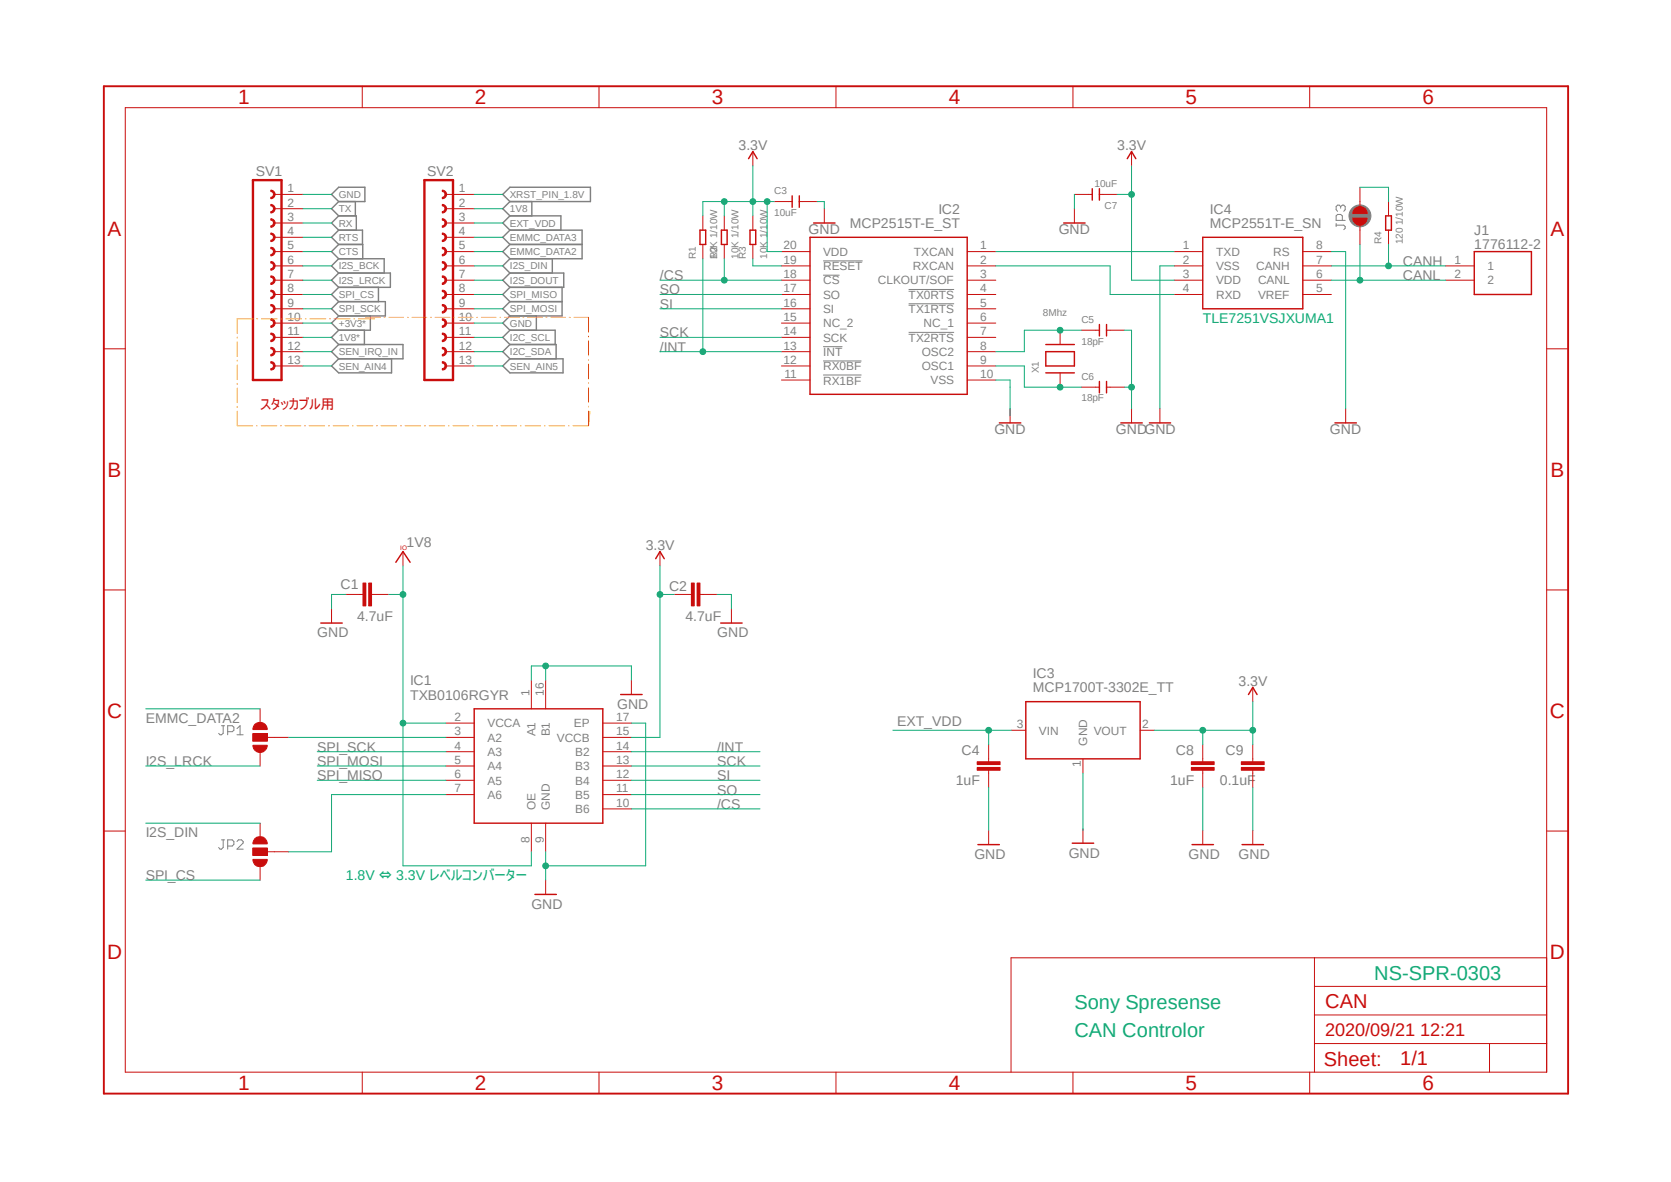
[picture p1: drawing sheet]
<svg xmlns="http://www.w3.org/2000/svg" width="297mm" height="210mm" viewBox="0 0 297 210" stroke-linecap="round" stroke-linejoin="round" font-family="sans-serif">
<path d="M17.9 15l261.2 179.9M279.1 15l-261.2 179.9" fill="none" stroke="#fff" stroke-width=".18"/>
<g fill="none" stroke="#808080" stroke-width=".18">
<path d="M146.3 46.4h7M146.3 48.9h2.9M161.5 51.4h8.1M161.5 54h8.1M161.5 59.1h8.1M146.3 61.6h3.4M146.3 64.1h6.8M146.3 66.6h6.8M39.4 128.9h.5M39.7 128.9v1.4l-.3 .3h-.3l-.2-.3M40.5 130h.8l.3-.2v-.6l-.3-.3h-.8v1.7M42.1 130.6h1.1"/>
<path d="M42.1 129.5l.6-.6v1.7M39.4 149.2h.5M39.7 149.2v1.4l-.3 .3h-.3l-.2-.3M40.5 150.3h.8l.3-.3v-.5l-.3-.3h-.8v1.7M42.1 149.5l.3-.3h.5l.3 .3v.3l-1.1 1.1h1.1"/>
</g>
<circle cx="241.7" cy="38.4" r="1.94" fill="#808080"/>
<g fill="none" stroke="#808080" stroke-width=".18">
<path d="M237.5 39.7v.6M238.3 36.7l.3-.3h.2l.3 .3v.6l-.3 .2M238.3 36.7l-.3-.3h-.3l-.2 .3v.6l.2 .2M238.3 36.7v.3M238.6 39.2v-.8l-.3-.3h-.6l-.2 .3v.8h1.6M237.5 40h1.3l.3 .3v.3l-.3 .2"/>
<circle cx="241.7" cy="38.4" r="1.94"/>
</g>
<g fill="none" stroke="#808080" stroke-width=".25">
<path d="M58.9 34.5l1.3-1.2h4.7v2.5h-4.7zM60.2 38.4h3.1v2.5M60.2 35.8l-1.3 1.3 1.3 1.3M60.2 38.4l-1.3 1.2 1.3 1.3M63.2 35.8v2.6M90.6 33.3h14.3v2.5h-14.3l-1.2-1.3zM90.6 35.8l-1.2 1.3 1.2 1.3M90.6 38.4h9.1v2.5M90.6 38.4l-1.2 1.2 1.2 1.3M94.5 35.8v2.6M60.2 53.6h8.3v2.5h-8.3M60.2 51.1l-1.3 1.2 1.3 1.3"/>
<path d="M60.2 48.5h9.2v2.6h-9.2M60.2 53.6l-1.3 1.3 1.3 1.2M60.2 40.9h4.2v2.5M60.2 43.4h4.3v2.6M60.2 46h8.1v2.5M60.2 40.9l-1.3 1.3 1.3 1.2M60.2 43.4l-1.3 1.3 1.3 1.3M60.2 46l-1.3 1.2 1.3 1.3M60.2 48.5l-1.3 1.3 1.3 1.3M60.2 56.1l-1.3 1.3 1.3 1.3M60.2 58.7l-1.3 1.2 1.3 1.3M64.8 58.7v2.5"/>
<path d="M65.8 56.1v2.6h-5.6M67.3 51.1v2.5M90.6 56.1l-1.2 1.3 1.2 1.3M90.6 58.7h8.1v2.5M90.6 48.5h9.6v2.6h-9.6M90.6 53.6h9.3M90.6 51.1l-1.2 1.2 1.2 1.3M90.6 53.6l-1.2 1.3 1.2 1.2M90.6 40.9l-1.2 1.3 1.2 1.2M90.6 40.9h12.9v5.1h-12.9M90.6 43.4h12.9M90.6 43.4l-1.2 1.3 1.2 1.3"/>
<path d="M90.6 46l-1.2 1.2 1.2 1.3M90.6 48.5l-1.2 1.3 1.2 1.3M90.6 58.7l-1.2 1.2 1.2 1.3M95.3 56.1v2.6M98.2 46v2.5M99.9 51.1v5h-9.3M60.2 61.2h11.4v2.6h-11.4M60.2 63.8l-1.3 1.2 1.3 1.3h9.4v-2.5M60.2 61.2l-1.3 1.3 1.3 1.3M90.6 61.2h8.2v2.6M90.6 61.2l-1.2 1.3 1.2 1.3M90.6 63.8h9.5v2.5h-9.5l-1.2-1.3z"/>
</g>
<g fill="none" stroke="#c90d0c" stroke-width=".18">
<path d="M22.3 19.1h252.6v171.4h-252.6zM64.4 15.3v3.8M106.5 15.3v3.8M148.6 15.3v3.8M190.7 15.3v3.8M232.8 15.3v3.8M18.5 62h3.8M274.9 62h3.8M71.6 98v2.5M18.5 104.8h3.8M58.9 108.2v2.5M130 108.2v2.5"/>
<path d="M274.9 104.8h3.8M18.5 147.7h3.8M97 156.4v2.5M222.7 147.5v2.6M274.9 147.7h3.8M233.6 170.2v20.3M233.6 175.3h41.3M274.9 170.2h-95.2v20.3M64.4 190.5v3.8M106.5 190.5v3.8M148.6 190.5v3.8M190.7 190.5v3.8"/>
<path d="M232.8 190.5v3.8M233.6 185.4h41.3M233.6 180.3h41.3M264.8 185.4v5.1"/>
</g>
<path d="M18.5 15.3h260.2v179h-260.2z" fill="none" stroke="#c90d0c" stroke-width=".34"/>
<path d="M70.4 99.9l1.2-1.9 1.3 1.9M57 110.7h3.8M128.1 110.7h3.8M95.1 158.9h3.8M220.8 150.1h3.8" fill="none" stroke="#c90d0c" stroke-width=".25"/>
<path d="M75.4 32h5.1" fill="none" stroke="#c90d0c" stroke-width=".42"/>
<path d="M78.6 38.9a.76 .76 0 0 1 .8 .7 .76 .76 0 0 1-.8 .8v-.3a.51 .51 0 0 0 .5-.5 .51 .51 0 0 0-.5-.5z" fill-rule="evenodd" fill="#c90d0c"/>
<path d="M78.6 38.9a.76 .76 0 0 1 .8 .7 .76 .76 0 0 1-.8 .8v-.3a.51 .51 0 0 0 .5-.5 .51 .51 0 0 0-.5-.5z" fill="none" stroke="#c90d0c" stroke-width=".18"/>
<path d="M78.6 36.3a.76 .76 0 0 1 .8 .8 .76 .76 0 0 1-.8 .7v-.2a.51 .51 0 0 0 .5-.5 .51 .51 0 0 0-.5-.5z" fill-rule="evenodd" fill="#c90d0c"/>
<path d="M78.6 36.3a.76 .76 0 0 1 .8 .8 .76 .76 0 0 1-.8 .7v-.2a.51 .51 0 0 0 .5-.5 .51 .51 0 0 0-.5-.5z" fill="none" stroke="#c90d0c" stroke-width=".18"/>
<path d="M78.6 33.8a.76 .76 0 0 1 .8 .7 .76 .76 0 0 1-.8 .8v-.2a.51 .51 0 0 0 .5-.6 .51 .51 0 0 0-.5-.5z" fill-rule="evenodd" fill="#c90d0c"/>
<path d="M78.6 33.8a.76 .76 0 0 1 .8 .7 .76 .76 0 0 1-.8 .8v-.2a.51 .51 0 0 0 .5-.6 .51 .51 0 0 0-.5-.5z" fill="none" stroke="#c90d0c" stroke-width=".18"/>
<path d="M78.6 43.9a.76 .76 0 0 1 .8 .8 .76 .76 0 0 1-.8 .8v-.3a.51 .51 0 0 0 .5-.5 .51 .51 0 0 0-.5-.5z" fill-rule="evenodd" fill="#c90d0c"/>
<path d="M78.6 43.9a.76 .76 0 0 1 .8 .8 .76 .76 0 0 1-.8 .8v-.3a.51 .51 0 0 0 .5-.5 .51 .51 0 0 0-.5-.5z" fill="none" stroke="#c90d0c" stroke-width=".18"/>
<path d="M78.6 41.4a.76 .76 0 0 1 .8 .8 .76 .76 0 0 1-.8 .7v-.2a.51 .51 0 0 0 .5-.5 .51 .51 0 0 0-.5-.5z" fill-rule="evenodd" fill="#c90d0c"/>
<path d="M78.6 41.4a.76 .76 0 0 1 .8 .8 .76 .76 0 0 1-.8 .7v-.2a.51 .51 0 0 0 .5-.5 .51 .51 0 0 0-.5-.5z" fill="none" stroke="#c90d0c" stroke-width=".18"/>
<path d="M78.6 51.6a.76 .76 0 0 1 .8 .7 .76 .76 0 0 1-.8 .8v-.3a.51 .51 0 0 0 .5-.5 .51 .51 0 0 0-.5-.5z" fill-rule="evenodd" fill="#c90d0c"/>
<path d="M78.6 51.6a.76 .76 0 0 1 .8 .7 .76 .76 0 0 1-.8 .8v-.3a.51 .51 0 0 0 .5-.5 .51 .51 0 0 0-.5-.5z" fill="none" stroke="#c90d0c" stroke-width=".18"/>
<path d="M78.6 49a.76 .76 0 0 1 .8 .8 .76 .76 0 0 1-.8 .7v-.2a.51 .51 0 0 0 .5-.5 .51 .51 0 0 0-.5-.5z" fill-rule="evenodd" fill="#c90d0c"/>
<path d="M78.6 49a.76 .76 0 0 1 .8 .8 .76 .76 0 0 1-.8 .7v-.2a.51 .51 0 0 0 .5-.5 .51 .51 0 0 0-.5-.5z" fill="none" stroke="#c90d0c" stroke-width=".18"/>
<path d="M78.6 46.5a.76 .76 0 0 1 .8 .7 .76 .76 0 0 1-.8 .8v-.2a.51 .51 0 0 0 .5-.6 .51 .51 0 0 0-.5-.5z" fill-rule="evenodd" fill="#c90d0c"/>
<path d="M78.6 46.5a.76 .76 0 0 1 .8 .7 .76 .76 0 0 1-.8 .8v-.2a.51 .51 0 0 0 .5-.6 .51 .51 0 0 0-.5-.5z" fill="none" stroke="#c90d0c" stroke-width=".18"/>
<path d="M78.6 56.6a.76 .76 0 0 1 .8 .8 .76 .76 0 0 1-.8 .8v-.3a.51 .51 0 0 0 .5-.5 .51 .51 0 0 0-.5-.5z" fill-rule="evenodd" fill="#c90d0c"/>
<path d="M78.6 56.6a.76 .76 0 0 1 .8 .8 .76 .76 0 0 1-.8 .8v-.3a.51 .51 0 0 0 .5-.5 .51 .51 0 0 0-.5-.5z" fill="none" stroke="#c90d0c" stroke-width=".18"/>
<path d="M78.6 54.1a.76 .76 0 0 1 .8 .8 .76 .76 0 0 1-.8 .7v-.2a.51 .51 0 0 0 .5-.5 .51 .51 0 0 0-.5-.5z" fill-rule="evenodd" fill="#c90d0c"/>
<path d="M78.6 54.1a.76 .76 0 0 1 .8 .8 .76 .76 0 0 1-.8 .7v-.2a.51 .51 0 0 0 .5-.5 .51 .51 0 0 0-.5-.5z" fill="none" stroke="#c90d0c" stroke-width=".18"/>
<path d="M78.6 64.3a.74 .74 0 0 1 .8 .7 .74 .74 0 0 1-.8 .7v-.2a.49 .49 0 0 0 .5-.5 .49 .49 0 0 0-.5-.5z" fill-rule="evenodd" fill="#c90d0c"/>
<path d="M78.6 64.3a.74 .74 0 0 1 .8 .7 .74 .74 0 0 1-.8 .7v-.2a.49 .49 0 0 0 .5-.5 .49 .49 0 0 0-.5-.5z" fill="none" stroke="#c90d0c" stroke-width=".18"/>
<path d="M78.6 61.7a.76 .76 0 0 1 .8 .8 .76 .76 0 0 1-.8 .7v-.2a.51 .51 0 0 0 .5-.5 .51 .51 0 0 0-.5-.5z" fill-rule="evenodd" fill="#c90d0c"/>
<path d="M78.6 61.7a.76 .76 0 0 1 .8 .8 .76 .76 0 0 1-.8 .7v-.2a.51 .51 0 0 0 .5-.5 .51 .51 0 0 0-.5-.5z" fill="none" stroke="#c90d0c" stroke-width=".18"/>
<path d="M78.6 59.2a.76 .76 0 0 1 .8 .7 .76 .76 0 0 1-.8 .8v-.2a.51 .51 0 0 0 .5-.6 .51 .51 0 0 0-.5-.5z" fill-rule="evenodd" fill="#c90d0c"/>
<g fill="none" stroke="#c90d0c" stroke-width=".18">
<path d="M79.2 34.5h5.1M79.2 37.1h5.1M79.2 39.6h5.1M78.6 59.2a.76 .76 0 0 1 .8 .7 .76 .76 0 0 1-.8 .8v-.2a.51 .51 0 0 0 .5-.6 .51 .51 0 0 0-.5-.5zM79.2 42.2h5.1M79.2 44.7h5.1M79.2 47.2h5.1M79.2 49.8h5.1M79.2 52.3h5.1M79.2 54.9h5.1M79.2 57.4h5.1M79.2 59.9h5.1"/>
<path d="M79.2 62.5h5.1M79.2 65h5.1M64 105.6h.5M66 105.6h.5"/>
</g>
<path d="M75.4 32v35.5h5.1v-35.5" fill="none" stroke="#c90d0c" stroke-width=".42"/>
<path d="M65.5 103.6h.5v4.1h-.5z" fill-rule="evenodd" fill="#c90d0c"/>
<path d="M65.5 103.6h.5v4.1h-.5z" fill="none" stroke="#c90d0c" stroke-width=".18"/>
<path d="M64.5 103.6h.5v4.1h-.5z" fill-rule="evenodd" fill="#c90d0c"/>
<path d="M61.5 105.6h2.5M64.5 103.6h.5v4.1h-.5zM66.5 105.6h2.6M122.4 105.6h.5M124.4 105.6h.5" fill="none" stroke="#c90d0c" stroke-width=".18"/>
<path d="M123.9 103.6h.5v4.1h-.5z" fill-rule="evenodd" fill="#c90d0c"/>
<path d="M123.9 103.6h.5v4.1h-.5z" fill="none" stroke="#c90d0c" stroke-width=".18"/>
<path d="M122.9 103.6h.5v4.1h-.5z" fill-rule="evenodd" fill="#c90d0c"/>
<path d="M119.8 105.6h2.6M122.9 103.6h.5v4.1h-.5zM124.9 105.6h2.6M222.7 134.8v.5M222.7 136.9v.5" fill="none" stroke="#c90d0c" stroke-width=".18"/>
<path d="M220.6 136.4h4.1v.5h-4.1z" fill-rule="evenodd" fill="#c90d0c"/>
<path d="M220.6 136.4h4.1v.5h-4.1z" fill="none" stroke="#c90d0c" stroke-width=".18"/>
<path d="M220.6 135.3h4.1v.5h-4.1z" fill-rule="evenodd" fill="#c90d0c"/>
<path d="M175.7 134.8v.5M175.7 136.9v.5M220.6 135.3h4.1v.5h-4.1zM222.7 132.3v2.5M222.7 137.4v2.5M175.7 147.5v2.6M192.5 147.3v2.5M213.8 147.5v2.6" fill="none" stroke="#c90d0c" stroke-width=".18"/>
<path d="M173.8 150.1h3.8M190.6 149.8h3.8M211.9 150.1h3.8" fill="none" stroke="#c90d0c" stroke-width=".25"/>
<path d="M173.7 136.4h4.1v.5h-4.1z" fill-rule="evenodd" fill="#c90d0c"/>
<path d="M173.7 136.4h4.1v.5h-4.1z" fill="none" stroke="#c90d0c" stroke-width=".18"/>
<path d="M173.7 135.3h4.1v.5h-4.1z" fill-rule="evenodd" fill="#c90d0c"/>
<path d="M173.7 135.3h4.1v.5h-4.1zM175.7 132.3v2.5M175.7 137.4v2.5M213.8 134.8v.5M213.8 136.9v.5" fill="none" stroke="#c90d0c" stroke-width=".18"/>
<path d="M211.8 136.4h4v.5h-4z" fill-rule="evenodd" fill="#c90d0c"/>
<path d="M211.8 136.4h4v.5h-4z" fill="none" stroke="#c90d0c" stroke-width=".18"/>
<path d="M211.8 135.3h4v.5h-4z" fill-rule="evenodd" fill="#c90d0c"/>
<path d="M179.8 129.8h2.5M192.5 134.8v2.6M202.6 129.8h2.6M211.8 135.3h4v.5h-4zM213.8 132.3v2.5M213.8 137.4v2.5" fill="none" stroke="#c90d0c" stroke-width=".18"/>
<path d="M182.3 124.7h20.3v10.1h-20.3z" fill="none" stroke="#c90d0c" stroke-width=".25"/>
<path d="M45 32h5" fill="none" stroke="#c90d0c" stroke-width=".42"/>
<path d="M48.1 38.9a.76 .76 0 0 1 .8 .7 .76 .76 0 0 1-.8 .8v-.3a.51 .51 0 0 0 .5-.5 .51 .51 0 0 0-.5-.5z" fill-rule="evenodd" fill="#c90d0c"/>
<path d="M48.1 38.9a.76 .76 0 0 1 .8 .7 .76 .76 0 0 1-.8 .8v-.3a.51 .51 0 0 0 .5-.5 .51 .51 0 0 0-.5-.5z" fill="none" stroke="#c90d0c" stroke-width=".18"/>
<path d="M48.1 36.3a.76 .76 0 0 1 .8 .8 .76 .76 0 0 1-.8 .7v-.2a.51 .51 0 0 0 .5-.5 .51 .51 0 0 0-.5-.5z" fill-rule="evenodd" fill="#c90d0c"/>
<path d="M48.1 36.3a.76 .76 0 0 1 .8 .8 .76 .76 0 0 1-.8 .7v-.2a.51 .51 0 0 0 .5-.5 .51 .51 0 0 0-.5-.5z" fill="none" stroke="#c90d0c" stroke-width=".18"/>
<path d="M48.1 33.8a.76 .76 0 0 1 .8 .7 .76 .76 0 0 1-.8 .8v-.2a.51 .51 0 0 0 .5-.6 .51 .51 0 0 0-.5-.5z" fill-rule="evenodd" fill="#c90d0c"/>
<path d="M48.1 33.8a.76 .76 0 0 1 .8 .7 .76 .76 0 0 1-.8 .8v-.2a.51 .51 0 0 0 .5-.6 .51 .51 0 0 0-.5-.5z" fill="none" stroke="#c90d0c" stroke-width=".18"/>
<path d="M48.1 43.9a.76 .76 0 0 1 .8 .8 .76 .76 0 0 1-.8 .8v-.3a.51 .51 0 0 0 .5-.5 .51 .51 0 0 0-.5-.5z" fill-rule="evenodd" fill="#c90d0c"/>
<path d="M48.1 43.9a.76 .76 0 0 1 .8 .8 .76 .76 0 0 1-.8 .8v-.3a.51 .51 0 0 0 .5-.5 .51 .51 0 0 0-.5-.5z" fill="none" stroke="#c90d0c" stroke-width=".18"/>
<path d="M48.1 41.4a.76 .76 0 0 1 .8 .8 .76 .76 0 0 1-.8 .7v-.2a.51 .51 0 0 0 .5-.5 .51 .51 0 0 0-.5-.5z" fill-rule="evenodd" fill="#c90d0c"/>
<path d="M48.1 41.4a.76 .76 0 0 1 .8 .8 .76 .76 0 0 1-.8 .7v-.2a.51 .51 0 0 0 .5-.5 .51 .51 0 0 0-.5-.5z" fill="none" stroke="#c90d0c" stroke-width=".18"/>
<path d="M48.1 51.6a.76 .76 0 0 1 .8 .7 .76 .76 0 0 1-.8 .8v-.3a.51 .51 0 0 0 .5-.5 .51 .51 0 0 0-.5-.5z" fill-rule="evenodd" fill="#c90d0c"/>
<path d="M48.1 51.6a.76 .76 0 0 1 .8 .7 .76 .76 0 0 1-.8 .8v-.3a.51 .51 0 0 0 .5-.5 .51 .51 0 0 0-.5-.5z" fill="none" stroke="#c90d0c" stroke-width=".18"/>
<path d="M48.1 49a.76 .76 0 0 1 .8 .8 .76 .76 0 0 1-.8 .7v-.2a.51 .51 0 0 0 .5-.5 .51 .51 0 0 0-.5-.5z" fill-rule="evenodd" fill="#c90d0c"/>
<path d="M48.1 49a.76 .76 0 0 1 .8 .8 .76 .76 0 0 1-.8 .7v-.2a.51 .51 0 0 0 .5-.5 .51 .51 0 0 0-.5-.5z" fill="none" stroke="#c90d0c" stroke-width=".18"/>
<path d="M48.1 46.5a.76 .76 0 0 1 .8 .7 .76 .76 0 0 1-.8 .8v-.2a.51 .51 0 0 0 .5-.6 .51 .51 0 0 0-.5-.5z" fill-rule="evenodd" fill="#c90d0c"/>
<path d="M48.1 46.5a.76 .76 0 0 1 .8 .7 .76 .76 0 0 1-.8 .8v-.2a.51 .51 0 0 0 .5-.6 .51 .51 0 0 0-.5-.5z" fill="none" stroke="#c90d0c" stroke-width=".18"/>
<path d="M48.1 56.6a.76 .76 0 0 1 .8 .8 .76 .76 0 0 1-.8 .8v-.3a.51 .51 0 0 0 .5-.5 .51 .51 0 0 0-.5-.5z" fill-rule="evenodd" fill="#c90d0c"/>
<path d="M48.1 56.6a.76 .76 0 0 1 .8 .8 .76 .76 0 0 1-.8 .8v-.3a.51 .51 0 0 0 .5-.5 .51 .51 0 0 0-.5-.5z" fill="none" stroke="#c90d0c" stroke-width=".18"/>
<path d="M48.1 54.1a.76 .76 0 0 1 .8 .8 .76 .76 0 0 1-.8 .7v-.2a.51 .51 0 0 0 .5-.5 .51 .51 0 0 0-.5-.5z" fill-rule="evenodd" fill="#c90d0c"/>
<path d="M48.1 54.1a.76 .76 0 0 1 .8 .8 .76 .76 0 0 1-.8 .7v-.2a.51 .51 0 0 0 .5-.5 .51 .51 0 0 0-.5-.5z" fill="none" stroke="#c90d0c" stroke-width=".18"/>
<path d="M48.1 64.3a.74 .74 0 0 1 .8 .7 .74 .74 0 0 1-.8 .7v-.2a.49 .49 0 0 0 .5-.5 .49 .49 0 0 0-.5-.5z" fill-rule="evenodd" fill="#c90d0c"/>
<path d="M48.1 64.3a.74 .74 0 0 1 .8 .7 .74 .74 0 0 1-.8 .7v-.2a.49 .49 0 0 0 .5-.5 .49 .49 0 0 0-.5-.5z" fill="none" stroke="#c90d0c" stroke-width=".18"/>
<path d="M48.1 61.7a.76 .76 0 0 1 .8 .8 .76 .76 0 0 1-.8 .7v-.2a.51 .51 0 0 0 .5-.5 .51 .51 0 0 0-.5-.5z" fill-rule="evenodd" fill="#c90d0c"/>
<path d="M48.1 61.7a.76 .76 0 0 1 .8 .8 .76 .76 0 0 1-.8 .7v-.2a.51 .51 0 0 0 .5-.5 .51 .51 0 0 0-.5-.5z" fill="none" stroke="#c90d0c" stroke-width=".18"/>
<path d="M48.1 59.2a.76 .76 0 0 1 .8 .7 .76 .76 0 0 1-.8 .8v-.2a.51 .51 0 0 0 .5-.6 .51 .51 0 0 0-.5-.5z" fill-rule="evenodd" fill="#c90d0c"/>
<g fill="none" stroke="#c90d0c" stroke-width=".18">
<path d="M48.8 34.5h5M48.8 37.1h5M48.8 39.6h5M48.1 59.2a.76 .76 0 0 1 .8 .7 .76 .76 0 0 1-.8 .8v-.2a.51 .51 0 0 0 .5-.6 .51 .51 0 0 0-.5-.5zM48.8 42.2h5M48.8 44.7h5M48.8 47.2h5M48.8 49.8h5M48.8 52.3h5M48.8 54.9h5M48.8 57.4h5M48.8 59.9h5"/>
<path d="M48.8 62.5h5M48.8 65h5M79.2 128.5h5.1M79.2 131h5.1M79.2 133.6h5.1M79.2 136.1h5.1M79.2 138.6h5.1M94.4 120.9v5M97 120.9v5M107.1 128.5h5.1M107.1 131h5.1M107.1 133.6h5.1"/>
<path d="M107.1 136.1h5.1M107.1 138.6h5.1M79.2 141.2h5.1M94.4 146.3v5M97 146.3v5M107.1 141.2h5.1M107.1 143.7h5.1"/>
</g>
<path d="M45 32v35.5h5v-35.5" fill="none" stroke="#c90d0c" stroke-width=".42"/>
<path d="M84.3 125.9h22.8v20.4h-22.8z" fill="none" stroke="#c90d0c" stroke-width=".25"/>
<path d="M45 152.7h2.5a1.27 1.27 0 0 1-1.3 1.3 1.27 1.27 0 0 1-1.2-1.3z" fill-rule="evenodd" fill="#c90d0c"/>
<path d="M45 152.7h2.5a1.27 1.27 0 0 1-1.3 1.3 1.27 1.27 0 0 1-1.2-1.3z" fill="none" stroke="#c90d0c" stroke-width=".18"/>
<path d="M45.3 149a1.27 1.27 0 0 1 1.4-.3 1.27 1.27 0 0 1 .8 1.2h-2.5z" fill-rule="evenodd" fill="#c90d0c"/>
<path d="M45 150.7h2.5v1.2h-2.5zM45.3 149a1.27 1.27 0 0 1 1.4-.3 1.27 1.27 0 0 1 .8 1.2h-2.5zM47.5 151.3h1.3" fill="none" stroke="#c90d0c" stroke-width=".18"/>
<path d="M45 150.7h2.5v1.3h-2.5z" fill-rule="evenodd" fill="#c90d0c"/>
<path d="M45 150.7h2.5v1.3h-2.5zM46.2 146.3v2.5M46.2 153.8v2.6M48.8 151.3h2.5" fill="none" stroke="#c90d0c" stroke-width=".18"/>
<path d="M45 132.4h2.5a1.27 1.27 0 0 1-1.3 1.3 1.27 1.27 0 0 1-1.2-1.3z" fill-rule="evenodd" fill="#c90d0c"/>
<path d="M45 132.4h2.5a1.27 1.27 0 0 1-1.3 1.3 1.27 1.27 0 0 1-1.2-1.3z" fill="none" stroke="#c90d0c" stroke-width=".18"/>
<path d="M45.3 128.7a1.3 1.3 0 0 1 1.4-.3 1.3 1.3 0 0 1 .8 1.2h-2.5z" fill-rule="evenodd" fill="#c90d0c"/>
<path d="M45 130.4h2.5v1.3h-2.5zM45.3 128.7a1.3 1.3 0 0 1 1.4-.3 1.3 1.3 0 0 1 .8 1.2h-2.5zM47.5 131h1.3" fill="none" stroke="#c90d0c" stroke-width=".18"/>
<path d="M45 130.4h2.5v1.3h-2.5z" fill-rule="evenodd" fill="#c90d0c"/>
<g fill="none" stroke="#c90d0c" stroke-width=".18">
<path d="M124.9 38.4v2.5M128.7 38.4v2.5M133.8 26.9v2.6M133.8 38.4v2.5M246.8 35.8v2.6M124.9 43.4v2.6M128.7 43.4v2.6M133.8 43.4v2.6M138.9 44.7h5.1M138.9 47.2h5.1M138.9 49.8h5.1M138.9 52.3h5.1"/>
<path d="M138.9 54.9h5.1M138.9 57.4h5.1M138.9 59.9h5.1M171.9 44.7h5.1M171.9 47.2h5.1M171.9 49.8h5.1M171.9 52.3h5.1M171.9 54.9h5.1M171.9 57.4h5.1M171.9 59.9h5.1M188.4 58.7v2.5M192.2 58.7h3.2"/>
<path d="M196.7 58.7h3.2M208.7 44.7h5.1M208.7 47.2h5.1M208.7 49.8h5.1M208.7 52.3h5.1M231.6 44.7h5M231.6 47.2h5M231.6 49.8h5M231.6 52.3h5M246.8 40.9v2.5M257 47.2h5M257 49.8h5"/>
<path d="M138.9 62.5h5.1M138.9 65h5.1M138.9 67.5h5.1M171.9 62.5h5.1M171.9 65h5.1M171.9 67.5h5.1M179.5 72.6v2.5M188.4 66.3v2.5M192.2 68.8h3.2M196.7 68.8h3.2M201.1 72.6v2.5M206.2 72.6v2.5"/>
<path d="M239.2 72.6v2.5M45 130.4h2.5v1.3h-2.5zM46.2 125.9v2.6M46.2 133.6v2.5M48.8 131h2.5M112.2 120.9v2.5"/>
</g>
<g fill="none" stroke="#c90d0c" stroke-width=".25">
<path d="M133.1 28.2l.7-1.3 .8 1.3M246.3 38.4h1v2.5h-1zM124.4 40.9h1v2.5h-1zM128.2 40.9h1v2.5h-1zM133.3 40.9h1v2.5h-1zM144 42.2h27.9v27.9h-27.9zM195.4 57.7v2M196.7 57.7v2M213.8 42.2h17.8v12.7h-17.8zM262 44.7h10.2v7.6h-10.2zM177.6 75.1h3.8M185.9 62.5h5.1v2.5h-5.1z"/>
<path d="M185.9 66.3h5.1M185.9 61.2h5.1M195.4 67.8v2M196.7 67.8v2M199.2 75.1h3.8M204.3 75.1h3.8M237.3 75.1h3.8M110.3 123.4h3.8"/>
</g>
<path d="M240.8 37a1.27 1.27 0 0 1 1.4-.2 1.27 1.27 0 0 1 .8 1.2h-2.5l.1-.6z" fill-rule="evenodd" fill="#c90d0c"/>
<path d="M240.8 37a1.27 1.27 0 0 1 1.4-.2 1.27 1.27 0 0 1 .8 1.2h-2.5l.1-.6z" fill="none" stroke="#c90d0c" stroke-width=".18"/>
<path d="M240.5 38.7h2.5a1.27 1.27 0 0 1-1.3 1.3 1.27 1.27 0 0 1-1.2-1.3z" fill-rule="evenodd" fill="#c90d0c"/>
<path d="M137.6 35.8h3.2M142.1 35.8h3.1M146.5 37.1v2.5M191 34.5h3.1M191 37.1v2.5M195.4 34.5h3.2M201.1 26.9v2.6M240.5 38.7h2.5a1.27 1.27 0 0 1-1.3 1.3 1.27 1.27 0 0 1-1.2-1.3zM241.7 33.3v3.4M241.7 40v3.4M117.3 98v2.5M222.7 122.1v2.6" fill="none" stroke="#c90d0c" stroke-width=".18"/>
<path d="M140.8 34.8v2M142.1 34.8v2M144.6 39.6h3.8M189.1 39.6h3.8M194.1 33.5v2.1M195.4 33.5v2.1M200.4 28.2l.7-1.3 .8 1.3M116.5 99.3l.8-1.3 .8 1.3M221.9 123.4l.8-1.3 .7 1.3" fill="none" stroke="#c90d0c" stroke-width=".25"/>
<path d="M53.8 34.5h5.1M84.3 57.4h5.1M61.5 105.6h-2.6v2.6M127.5 105.6h2.5v2.6M112.2 128.5h2.6v25.3h-17.8M192.5 137.4v10.1M213.8 139.9v7.6M222.7 139.9v7.6M97 151.3v5.1" fill="none" stroke="#0dab76" stroke-width=".18"/>
<circle cx="97" cy="153.8" r=".51" fill="#0dab76"/>
<g fill="none" stroke="#0dab76" stroke-width=".18">
<path d="M97 118.3v2.6M112.2 118.3h-17.8v2.6"/>
<circle cx="97" cy="153.8" r=".51"/>
</g>
<circle cx="97" cy="118.3" r=".51" fill="#0dab76"/>
<g fill="none" stroke="#0dab76" stroke-width=".18">
<path d="M199.9 58.7h1.2v13.9M208.7 47.2h-2.5v25.4M236.6 44.7h2.6v27.9M177 67.5h2.5v6.4M199.9 68.8h1.2M112.2 118.3v2.6"/>
<circle cx="97" cy="118.3" r=".51"/>
</g>
<circle cx="201.1" cy="68.8" r=".51" fill="#0dab76"/>
<g fill="none" stroke="#0dab76" stroke-width=".18">
<path d="M145.2 35.8h1.3v1.3M191 34.5v2.6M53.8 52.3h5.1M53.8 54.9h5.1M84.3 52.3h5.1M84.3 54.9h5.1M69.1 105.6h2.5M71.6 100.5v28M56.4 133.6h22.8M56.4 138.6h22.8M56.4 136.1h22.8M175.7 139.9v7.6"/>
<path d="M25.9 156.4h20.3"/>
<circle cx="201.1" cy="68.8" r=".51"/>
</g>
<circle cx="71.6" cy="105.6" r=".51" fill="#0dab76"/>
<g fill="none" stroke="#0dab76" stroke-width=".18">
<path d="M71.6 128.5v25.3"/>
<circle cx="71.6" cy="105.6" r=".51"/>
</g>
<circle cx="71.6" cy="128.5" r=".51" fill="#0dab76"/>
<g fill="none" stroke="#0dab76" stroke-width=".18">
<path d="M53.8 37.1h5.1M53.8 39.6h5.1M84.3 37.1h5.1M84.3 34.5h5.1M84.3 39.6h5.1M53.8 42.2h5.1M53.8 44.7h5.1M53.8 47.2h5.1M53.8 49.8h5.1M84.3 42.2h5.1M84.3 44.7h5.1M84.3 47.2h5.1"/>
<path d="M84.3 49.8h5.1M84.3 59.9h5.1M53.8 62.5h5.1M53.8 65h5.1M84.3 62.5h5.1M84.3 65h5.1M25.9 125.9h20.3M25.9 136.1h20.3M71.6 128.5h7.6M158.7 129.8h21.1M175.7 129.8v2.5M25.9 146.3h20.3"/>
<path d="M94.4 151.3v2.5h-22.8"/>
<circle cx="71.6" cy="128.5" r=".51"/>
</g>
<circle cx="175.7" cy="129.8" r=".51" fill="#0dab76"/>
<g fill="none" stroke="#0dab76" stroke-width=".18">
<path d="M53.8 57.4h5.1M53.8 59.9h5.1M177 44.7h31.7M177 47.2h20.3v5.1h11.4M236.6 47.2h20.4M51.3 131h27.9"/>
<circle cx="175.7" cy="129.8" r=".51"/>
</g>
<circle cx="246.8" cy="47.2" r=".51" fill="#0dab76"/>
<g fill="none" stroke="#0dab76" stroke-width=".18">
<path d="M236.6 49.8h20.4M246.8 43.4v3.8"/>
<circle cx="246.8" cy="47.2" r=".51"/>
</g>
<circle cx="241.7" cy="49.8" r=".51" fill="#0dab76"/>
<g fill="none" stroke="#0dab76" stroke-width=".18">
<path d="M117.3 49.8h21.6M128.7 46v3.8M241.7 43.4v6.4"/>
<circle cx="241.7" cy="49.8" r=".51"/>
</g>
<circle cx="128.7" cy="49.8" r=".51" fill="#0dab76"/>
<g fill="none" stroke="#0dab76" stroke-width=".18">
<path d="M117.3 52.3h21.6M117.3 54.9h21.6M117.3 59.9h21.6M124.9 46v16.5M117.3 62.5h21.6M112.2 138.6h22.9M112.2 136.1h22.9M112.2 143.7h22.9M112.2 141.2h22.9"/>
<circle cx="128.7" cy="49.8" r=".51"/>
</g>
<circle cx="124.9" cy="62.5" r=".51" fill="#0dab76"/>
<g fill="none" stroke="#0dab76" stroke-width=".18">
<path d="M133.8 38.4v-2.6h2.6v8.9h2.5M133.8 46v1.2h5.1M112.2 133.6h22.9"/>
<circle cx="124.9" cy="62.5" r=".51"/>
</g>
<circle cx="133.8" cy="35.8" r=".51" fill="#0dab76"/>
<g fill="none" stroke="#0dab76" stroke-width=".18">
<path d="M128.7 35.8v2.6M133.8 29.5v6.3h-8.9v2.6"/>
<circle cx="133.8" cy="35.8" r=".51"/>
</g>
<circle cx="128.7" cy="35.8" r=".51" fill="#0dab76"/>
<g fill="none" stroke="#0dab76" stroke-width=".18">
<path d="M136.4 35.8h1.2"/>
<circle cx="128.7" cy="35.8" r=".51"/>
</g>
<circle cx="136.4" cy="35.8" r=".51" fill="#0dab76"/>
<g fill="none" stroke="#0dab76" stroke-width=".18">
<path d="M198.6 34.5h2.5M201.1 29.5v20.3h7.6"/>
<circle cx="136.4" cy="35.8" r=".51"/>
</g>
<circle cx="201.1" cy="34.5" r=".51" fill="#0dab76"/>
<g fill="none" stroke="#0dab76" stroke-width=".18">
<path d="M117.3 100.5v30.5M117.3 105.6h2.5"/>
<circle cx="201.1" cy="34.5" r=".51"/>
</g>
<circle cx="117.3" cy="105.6" r=".51" fill="#0dab76"/>
<g fill="none" stroke="#0dab76" stroke-width=".18">
<path d="M112.2 131h5.1M205.2 129.8h8.6M222.7 124.7v7.6"/>
<circle cx="117.3" cy="105.6" r=".51"/>
</g>
<circle cx="222.7" cy="129.8" r=".51" fill="#0dab76"/>
<g fill="none" stroke="#0dab76" stroke-width=".18">
<path d="M222.7 129.8h-8.9v2.5"/>
<circle cx="222.7" cy="129.8" r=".51"/>
</g>
<circle cx="213.8" cy="129.8" r=".51" fill="#0dab76"/>
<g fill="none" stroke="#0dab76" stroke-width=".18">
<path d="M192.2 58.7h-10.1v3.8h-5.1"/>
<circle cx="213.8" cy="129.8" r=".51"/>
</g>
<circle cx="188.4" cy="58.7" r=".51" fill="#0dab76"/>
<g fill="none" stroke="#0dab76" stroke-width=".18">
<path d="M177 65h5.1v3.8h10.1"/>
<circle cx="188.4" cy="58.7" r=".51"/>
</g>
<circle cx="188.4" cy="68.8" r=".51" fill="#0dab76"/>
<g fill="none" stroke="#0dab76" stroke-width=".18">
<path d="M241.7 33.3h5.1v2.5M79.2 141.2h-20.3v10.1h-7.6"/>
<circle cx="188.4" cy="68.8" r=".51"/>
</g>
<g fill="none" stroke="#ffba08" stroke-width=".18">
<path d="M42.2 59.9v.2M45 56.6h-2.8v2.6M45.6 56.6h.2M46.5 56.6h2.8M50 56.6h.1M50.8 56.6h2.8M54.3 56.6h.1M55.1 56.6h2.8M58.6 56.6h.1M59.4 56.6h2.8M62.9 56.6h.1M63.7 56.6h2.8"/>
<path d="M65 56.4h2.6M68.3 56.4h.2M69.1 56.4h2.6M72.4 56.4h.2M73.2 56.4h2.7M76.5 56.4h.2M77.3 56.4h2.7M80.6 56.4h.2M81.4 56.4h2.7M84.8 56.4h.1M85.6 56.4h2.6M88.9 56.4h.1"/>
<path d="M89.7 56.4h2.6M93 56.4h.1M93.8 56.4h2.6M97.1 56.4h.1M97.9 56.4h2.6M101.2 56.4h.1M102 56.4h2.6v2.6M104.6 59.7v.2M42.2 73.1v2.5h2.7M42.2 60.7v2.6M42.2 64v.2M42.2 64.9v2.5"/>
<path d="M42.2 68.1v.2M42.2 69v2.5M42.2 72.2v.2M45.6 75.6h.1M46.4 75.6h2.8M49.9 75.6h.1M50.7 75.6h2.8M54.1 75.6h.2M54.9 75.6h2.8M58.4 75.6h.1M59.2 75.6h2.8M62.7 75.6h.1"/>
<path d="M63.5 75.6h2.8M66.9 75.6h.2M67.7 75.6h2.8M71.2 75.6h.1M72 75.6h2.8M75.4 75.6h.2M76.3 75.6h2.7M79.7 75.6h.1M80.5 75.6h2.8M84 75.6h.1M84.8 75.6h2.7M88.3 75.6h.1"/>
<path d="M89.1 75.6h2.7M92.5 75.6h.1M93.3 75.6h2.8M96.8 75.6h.1M97.6 75.6h2.8M101 75.6h.2M101.9 75.6h2.7M104.6 60.5v2.7M104.6 63.9v.1M104.6 64.7v2.7M104.6 68v.2M104.6 68.8v2.7"/>
<path d="M104.6 72.2v.1M104.6 73v2.6M104.9 73.1l-.3 2.5"/>
</g>
<g font-size="3.7" fill="#c90d0c">
<text x="42.3" y="18.5">1</text>
<text x="84.4" y="18.5">2</text>
<text x="126.5" y="18.5">3</text>
<text x="168.7" y="18.5">4</text>
<text x="210.7" y="18.5">5</text>
<text x="252.9" y="18.5">6</text>
<text x="19.1" y="41.9">A</text>
<text x="275.6" y="41.9">A</text>
<text x="19.1" y="84.7">B</text>
<text x="275.6" y="84.7">B</text>
<text x="19" y="127.5">C</text>
<text x="275.5" y="127.5">C</text>
<text x="19" y="170.4">D</text>
<text x="275.5" y="170.4">D</text>
<text x="42.3" y="193.7">1</text>
<text x="84.4" y="193.7">2</text>
<text x="126.5" y="193.7">3</text>
<text x="168.7" y="193.7">4</text>
<text x="210.7" y="193.7">5</text>
<text x="252.9" y="193.7">6</text>
</g>
<g font-size="3.6" fill="#0dab76">
<text x="191" y="179.2">Sony Spresense</text>
<text x="244.3" y="174.2">NS-SPR-0303</text>
<text x="191" y="184.3">CAN Controlor</text>
</g>
<g font-size="3.6" fill="#c90d0c">
<text x="235.5" y="179.1">CAN</text>
<text x="235.3" y="189.4">Sheet:</text>
<text x="248.9" y="189.2">1/1</text>
</g>
<text font-size="3.2" fill="#c90d0c" x="235.5" y="184.1">2020/09/21 12:21</text>
<g font-size="2.5" fill="#808080">
<text x="131.3" y="26.7">3.3V</text>
<text x="198.6" y="26.7">3.3V</text>
<text x="45.5" y="31.2">SV1</text>
<text x="75.9" y="31.2">SV2</text>
<text x="143.7" y="41.7">GND</text>
<text x="151" y="40.5">MCP2515T-E_ST</text>
<text x="166.8" y="38">IC2</text>
<text x="188.2" y="41.7">GND</text>
<text x="215.1" y="38">IC4</text>
<text x="215.1" y="40.5">MCP2551T-E_SN</text>
<text x="262" y="41.8">J1</text>
<text x="249.3" y="47.2">CANH</text>
<text x="262" y="44.3">1776112-2</text>
<text x="117.3" y="49.8">/CS</text>
<text x="117.3" y="52.3">SO</text>
<text x="249.3" y="49.8">CANL</text>
<text x="117.3" y="54.9">SI</text>
<text x="117.3" y="59.9">SCK</text>
<text x="117.3" y="62.5">/INT</text>
<text x="176.7" y="77.2">GND</text>
<text x="198.3" y="77.2">GNDGND</text>
<text x="236.4" y="77.2">GND</text>
<text x="72.3" y="97.2">1V8</text>
<text x="114.8" y="97.7">3.3V</text>
<text x="60.5" y="104.7">C1</text>
<text x="118.9" y="105">C2</text>
<text x="56.4" y="113.2">GND</text>
<text x="63.5" y="110.3">4.7uF</text>
<text x="121.8" y="110.3">4.7uF</text>
<text x="127.5" y="113.2">GND</text>
<text x="72.9" y="124.3">TXB0106RGYR</text>
<text x="72.9" y="121.8">IC1</text>
<text x="109.7" y="125.9">GND</text>
<text x="183.6" y="123">MCP1700T-3302E_TT</text>
<text x="183.6" y="120.5">IC3</text>
<text x="220.1" y="121.9">3.3V</text>
<text x="25.9" y="128.5">EMMC_DATA2</text>
<text x="159.5" y="129">EXT_VDD</text>
<text x="25.9" y="136.1">I2S_LRCK</text>
<text x="56.4" y="133.6">SPI_SCK</text>
<text x="56.4" y="136.1">SPI_MOSI</text>
<text x="127.5" y="136.1">SCK</text>
<text x="127.5" y="133.6">/INT</text>
<text x="170.9" y="134.2">C4</text>
<text x="209" y="134.2">C8</text>
<text x="217.8" y="134.2">C9</text>
<text x="56.4" y="138.6">SPI_MISO</text>
<text x="127.5" y="143.7">/CS</text>
<text x="127.5" y="141.2">SO</text>
<text x="127.5" y="138.6">SI</text>
<text x="169.9" y="139.5">1uF</text>
<text x="208" y="139.5">1uF</text>
<text x="216.8" y="139.5">0.1uF</text>
<text x="25.9" y="148.8">I2S_DIN</text>
<text x="173.2" y="152.6">GND</text>
<text x="190" y="152.4">GND</text>
<text x="211.3" y="152.6">GND</text>
<text x="220.1" y="152.6">GND</text>
<text x="25.9" y="156.4">SPI_CS</text>
<text x="94.4" y="161.5">GND</text>
</g>
<g font-size="2.5" fill="#0dab76">
<text x="213.8" y="57.4">TLE7251VSJXUMA1</text>
<text x="61.5" y="156.4">1.8V ⇔ 3.3V レベルコンバーター</text>
</g>
<text font-size="2.5" fill="#c90d0c" x="46.2" y="72.6">スタッカブル用</text>
<g font-size="2.1" fill="#808080">
<text x="51.1" y="34.2">1</text>
<text x="81.6" y="34.2">1</text>
<text x="51.1" y="36.7">2</text>
<text x="51.1" y="39.2">3</text>
<text x="51.1" y="41.8">4</text>
<text x="81.6" y="36.7">2</text>
<text x="81.6" y="39.2">3</text>
<text x="81.6" y="41.8">4</text>
<text x="51.1" y="44.3">5</text>
<text x="51.1" y="46.9">6</text>
<text x="81.6" y="44.3">5</text>
<text x="81.6" y="46.9">6</text>
<text x="139.3" y="44.3">20</text>
<text x="139.3" y="46.9">19</text>
<text x="146.3" y="45.5">VDD</text>
<text x="162.4" y="45.5">TXCAN</text>
<text x="174.2" y="44.3">1</text>
<text x="174.2" y="46.9">2</text>
<text x="210.3" y="44.3">1</text>
<text x="210.3" y="46.9">2</text>
<text x="216.2" y="45.5">TXD</text>
<text x="226.3" y="45.5">RS</text>
<text x="233.9" y="44.3">8</text>
<text x="233.9" y="46.9">7</text>
<text x="258.5" y="46.9">1</text>
<text x="51.1" y="49.4">7</text>
<text x="51.1" y="51.9">8</text>
<text x="81.6" y="49.4">7</text>
<text x="81.6" y="51.9">8</text>
<text x="139.3" y="49.4">18</text>
<text x="139.3" y="51.9">17</text>
<text x="146.3" y="48">RESET</text>
<text x="146.3" y="50.5">CS</text>
<text x="146.3" y="53.1">SO</text>
<text x="156" y="50.5">CLKOUT/SOF</text>
<text x="161.5" y="53.1">TX0RTS</text>
<text x="162.2" y="48">RXCAN</text>
<text x="174.2" y="49.4">3</text>
<text x="174.2" y="51.9">4</text>
<text x="210.3" y="49.4">3</text>
<text x="210.3" y="51.9">4</text>
<text x="216.2" y="48">VSS</text>
<text x="216.2" y="50.5">VDD</text>
<text x="216.2" y="53.1">RXD</text>
<text x="223.3" y="48">CANH</text>
<text x="223.6" y="50.5">CANL</text>
<text x="223.6" y="53.1">VREF</text>
<text x="233.9" y="49.4">6</text>
<text x="233.9" y="51.9">5</text>
<text x="258.5" y="49.4">2</text>
<text x="264.4" y="48">1</text>
<text x="264.4" y="50.5">2</text>
<text x="51.1" y="54.5">9</text>
<text x="51.1" y="57">10</text>
<text x="51.1" y="59.6">11</text>
<text x="81.6" y="54.5">9</text>
<text x="81.6" y="57">10</text>
<text x="81.6" y="59.6">11</text>
<text x="139.3" y="54.5">16</text>
<text x="139.3" y="57">15</text>
<text x="139.3" y="59.6">14</text>
<text x="146.3" y="55.6">SI</text>
<text x="146.3" y="58.2">NC_2</text>
<text x="161.5" y="55.6">TX1RTS</text>
<text x="164.2" y="58.2">NC_1</text>
<text x="174.2" y="54.5">5</text>
<text x="174.2" y="57">6</text>
<text x="174.2" y="59.6">7</text>
<text x="51.1" y="62.1">12</text>
<text x="51.1" y="64.6">13</text>
<text x="81.6" y="62.1">12</text>
<text x="81.6" y="64.6">13</text>
<text x="139.3" y="62.1">13</text>
<text x="139.3" y="64.6">12</text>
<text x="146.3" y="60.7">SCK</text>
<text x="146.3" y="63.2">INT</text>
<text x="146.3" y="65.8">RX0BF</text>
<text x="161.5" y="60.7">TX2RTS</text>
<text x="163.8" y="63.2">OSC2</text>
<text x="163.8" y="65.8">OSC1</text>
<text x="174.2" y="62.1">8</text>
<text x="174.2" y="64.6">9</text>
<text x="139.4" y="67.2">11</text>
<text x="146.3" y="68.3">RX1BF</text>
<text x="165.4" y="68.3">VSS</text>
<text x="174.2" y="67.2">10</text>
<text x="94.1" y="123.6" transform="rotate(-90 94.1 123.6)">1</text>
<text x="96.6" y="123.6" transform="rotate(-90 96.6 123.6)">16</text>
<text x="80.8" y="128.1">2</text>
<text x="80.8" y="130.6">3</text>
<text x="86.7" y="129.2">VCCA</text>
<text x="86.7" y="131.8">A2</text>
<text x="95.2" y="130.9" transform="rotate(-90 95.2 130.9)">A1</text>
<text x="97.7" y="130.9" transform="rotate(-90 97.7 130.9)">B1</text>
<text x="99" y="131.8">VCCB</text>
<text x="102" y="129.2">EP</text>
<text x="109.5" y="130.6">15</text>
<text x="109.5" y="128.1">17</text>
<text x="180.8" y="129.4">3</text>
<text x="184.7" y="130.5">VIN</text>
<text x="194.4" y="130.5">VOUT</text>
<text x="203" y="129.4">2</text>
<text x="80.8" y="133.2">4</text>
<text x="80.8" y="135.7">5</text>
<text x="86.7" y="134.3">A3</text>
<text x="86.7" y="136.9">A4</text>
<text x="102.2" y="136.9">B3</text>
<text x="102.2" y="134.3">B2</text>
<text x="109.5" y="135.7">13</text>
<text x="109.5" y="133.2">14</text>
<text x="192.1" y="136.4" transform="rotate(-90 192.1 136.4)">1</text>
<text x="193.3" y="132.5" transform="rotate(-90 193.3 132.5)">GND</text>
<text x="80.8" y="138.3">6</text>
<text x="80.8" y="140.8">7</text>
<text x="86.7" y="139.4">A5</text>
<text x="86.7" y="141.9">A6</text>
<text x="95.2" y="143.9" transform="rotate(-90 95.2 143.9)">OE</text>
<text x="97.7" y="143.9" transform="rotate(-90 97.7 143.9)">GND</text>
<text x="102.2" y="141.9">B5</text>
<text x="102.2" y="139.4">B4</text>
<text x="109.5" y="143.3">10</text>
<text x="109.5" y="140.8">11</text>
<text x="109.5" y="138.3">12</text>
<text x="94.1" y="149.8" transform="rotate(-90 94.1 149.8)">8</text>
<text x="96.6" y="149.8" transform="rotate(-90 96.6 149.8)">9</text>
<text x="102.2" y="144.5">B6</text>
</g>
<g font-size="1.8" fill="#808080">
<text x="60.2" y="35.2">GND</text>
<text x="90.6" y="35.2">XRST_PIN_1.8V</text>
<text x="137.6" y="34.5">C3</text>
<text x="194.6" y="33.3">10uF</text>
<text x="60.2" y="37.7">TX</text>
<text x="60.2" y="40.3">RX</text>
<text x="90.6" y="37.7">1V8</text>
<text x="90.6" y="40.3">EXT_VDD</text>
<text x="137.6" y="38.4">10uF</text>
<text x="196.3" y="37.1">C7</text>
<text x="60.2" y="42.8">RTS</text>
<text x="60.2" y="45.3">CTS</text>
<text x="60.2" y="47.9">I2S_BCK</text>
<text x="90.6" y="42.8">EMMC_DATA3</text>
<text x="90.6" y="45.3">EMMC_DATA2</text>
<text x="90.6" y="47.9">I2S_DIN</text>
<text x="123.7" y="46" transform="rotate(-90 123.7 46)">R1</text>
<text x="127.5" y="46" transform="rotate(-90 127.5 46)">10K 1/10W</text>
<text x="127.5" y="46" transform="rotate(-90 127.5 46)">R2</text>
<text x="131.3" y="46" transform="rotate(-90 131.3 46)">10K 1/10W</text>
<text x="132.5" y="46" transform="rotate(-90 132.5 46)">R3</text>
<text x="136.4" y="46" transform="rotate(-90 136.4 46)">10K 1/10W</text>
<text x="245.5" y="43.4" transform="rotate(-90 245.5 43.4)">R4</text>
<text x="249.3" y="43.4" transform="rotate(-90 249.3 43.4)">120 1/10W</text>
<text x="60.2" y="53">SPI_CS</text>
<text x="60.2" y="50.4">I2S_LRCK</text>
<text x="90.6" y="53">SPI_MISO</text>
<text x="90.6" y="50.4">I2S_DOUT</text>
<text x="60.2" y="55.5">SPI_SCK</text>
<text x="60.2" y="58">+3V3*</text>
<text x="90.6" y="58">GND</text>
<text x="90.6" y="55.5">SPI_MOSI</text>
<text x="185.4" y="56.1">8Mhz</text>
<text x="192.2" y="57.4">C5</text>
<text x="60.2" y="63.1">SEN_IRQ_IN</text>
<text x="60.2" y="65.7">SEN_AIN4</text>
<text x="60.2" y="60.6">1V8*</text>
<text x="90.6" y="60.6">I2C_SCL</text>
<text x="90.6" y="63.1">I2C_SDA</text>
<text x="90.6" y="65.7">SEN_AIN5</text>
<text x="192.2" y="61.2">18pF</text>
<text x="184.6" y="66.3" transform="rotate(-90 184.6 66.3)">X1</text>
<text x="192.2" y="71.3">18pF</text>
<text x="192.2" y="67.6">C6</text>
</g>
<text font-size="1.1" fill="#c90d0c" x="71.1" y="97.7">IO</text>
</svg>
